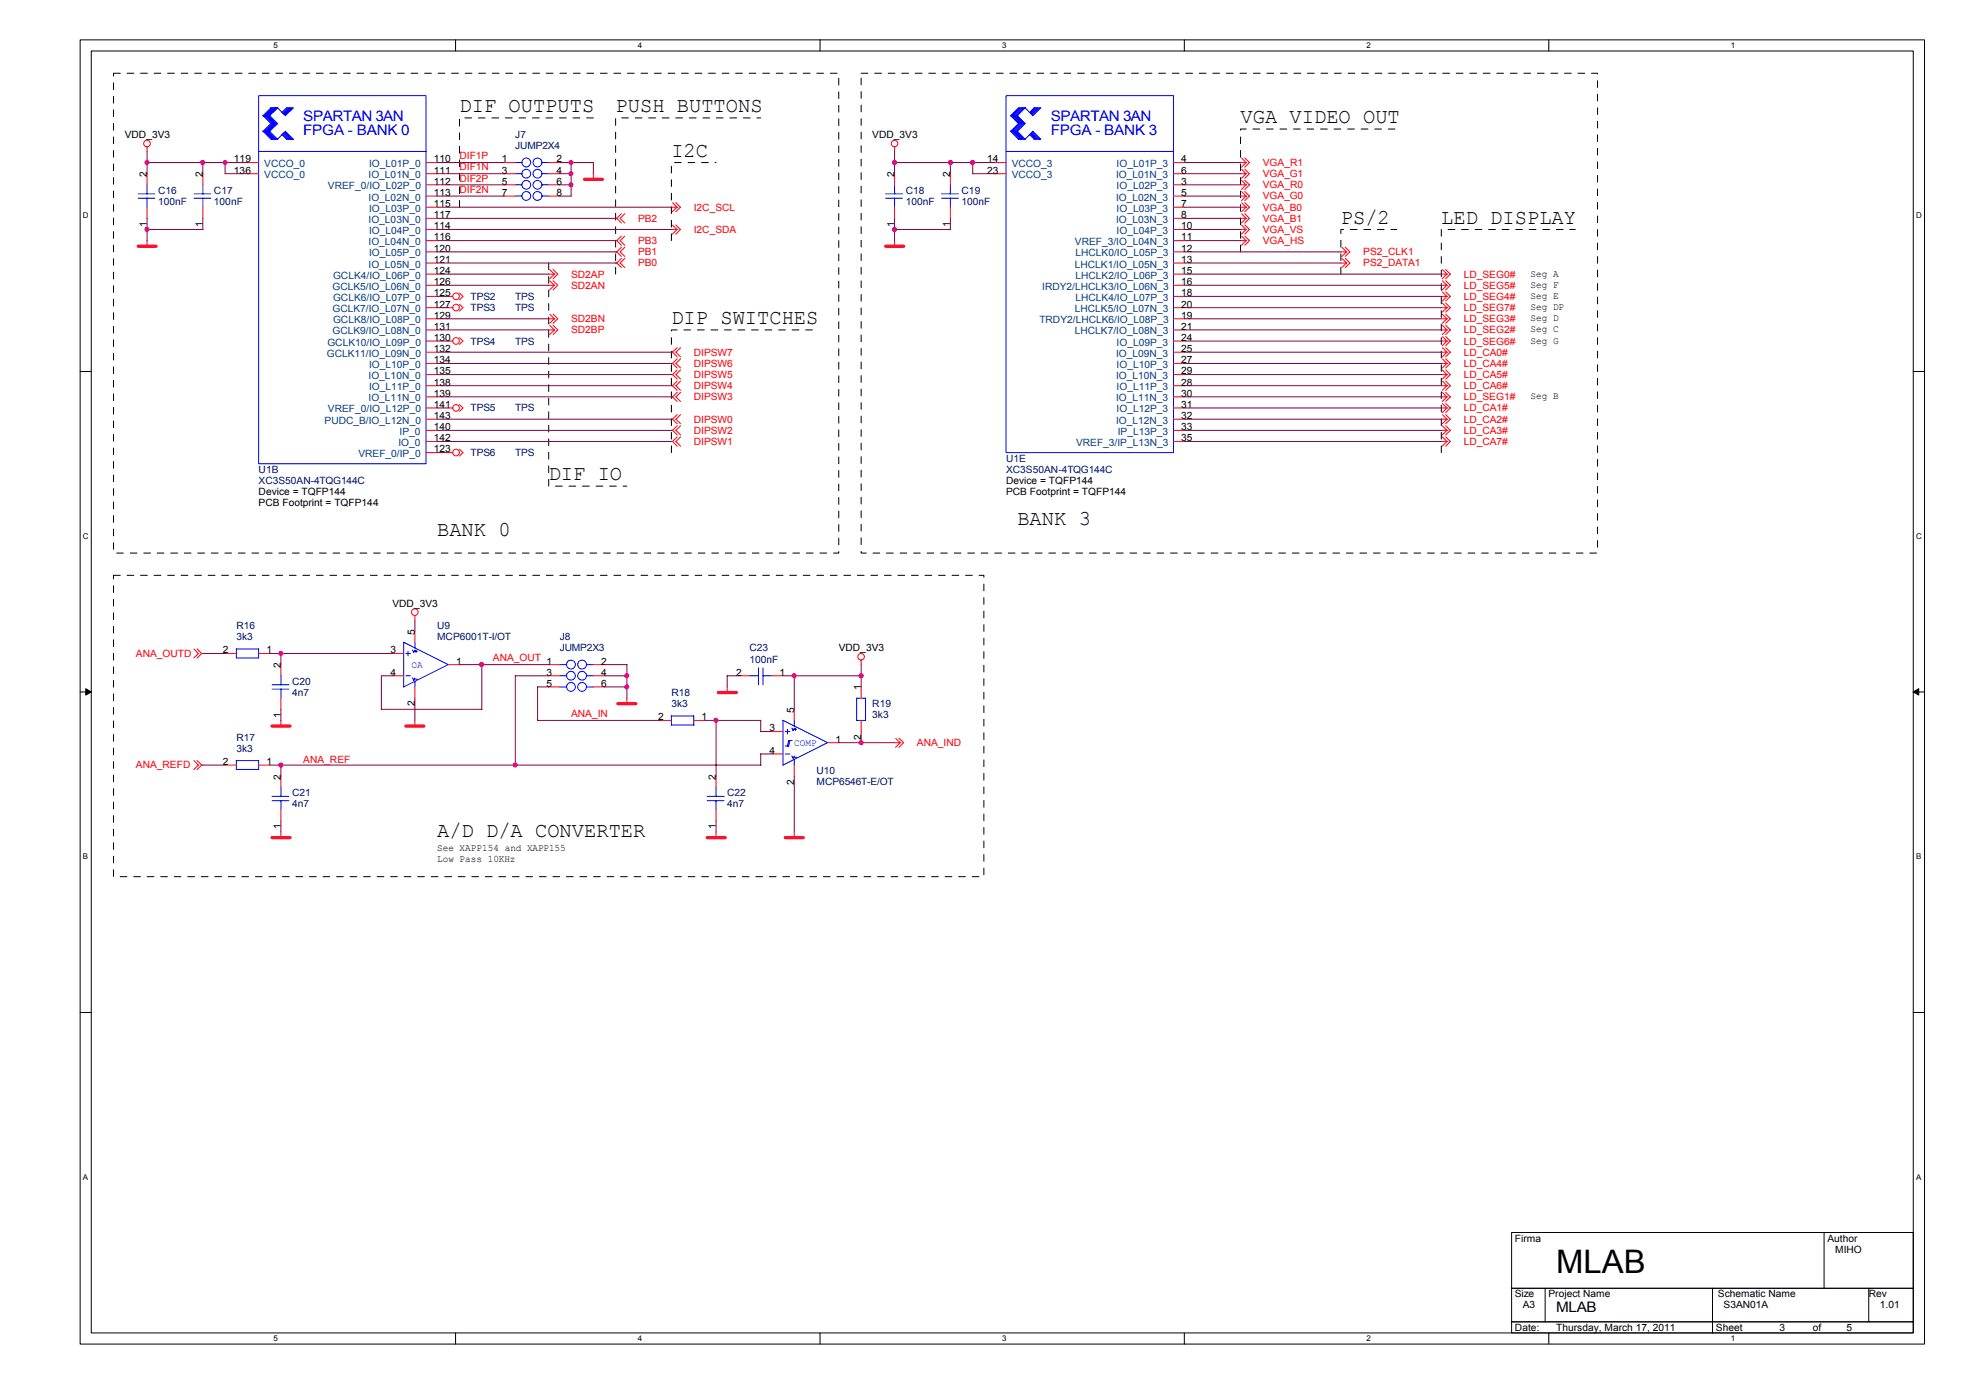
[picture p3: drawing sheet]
<svg xmlns="http://www.w3.org/2000/svg" width="297mm" height="210mm" viewBox="0 0 297 210" stroke-linecap="round" stroke-linejoin="round" font-family="sans-serif">
<path d="M12 6h277.2v196h-277.2zM13.7 7.7h273.8v192.6h-273.8z" fill="none" stroke="#000" stroke-width=".15"/>
<g fill="#fff">
<path d="M41.1 6.2h.6v1.3h-.6z"/>
<path d="M41.1 200.5h.6v1.3h-.6z"/>
</g>
<path d="M68.4 6v1.7M68.4 200.3v1.7" fill="none" stroke="#000" stroke-width=".15"/>
<g fill="#fff">
<path d="M95.8 6.2h.7v1.3h-.7z"/>
<path d="M95.8 200.5h.7v1.3h-.7z"/>
</g>
<path d="M123.2 6v1.7M123.2 200.3v1.7" fill="none" stroke="#000" stroke-width=".15"/>
<g fill="#fff">
<path d="M150.6 6.2h.6v1.3h-.6z"/>
<path d="M150.6 200.5h.6v1.3h-.6z"/>
</g>
<path d="M177.9 6v1.7M177.9 200.3v1.7" fill="none" stroke="#000" stroke-width=".15"/>
<g fill="#fff">
<path d="M205.3 6.2h.7v1.3h-.7z"/>
<path d="M205.3 200.5h.7v1.3h-.7z"/>
</g>
<path d="M232.7 6v1.7M232.7 200.3v1.7" fill="none" stroke="#000" stroke-width=".15"/>
<g fill="#fff">
<path d="M260.1 6.2h.6v1.3h-.6z"/>
<path d="M260.1 200.5h.6v1.3h-.6z"/>
<path d="M12.5 31.7h.8v1.4h-.8z"/>
<path d="M287.9 31.7h.8v1.4h-.8z"/>
<path d="M12.5 79.9h.8v1.3h-.8z"/>
<path d="M287.9 79.9h.8v1.3h-.8z"/>
</g>
<path d="M12 55.8h1.7M287.5 55.8h1.6" fill="none" stroke="#000" stroke-width=".15"/>
<g fill="#fff">
<path d="M12.5 128h.7v1.4h-.7z"/>
<path d="M287.9 128h.8v1.4h-.8z"/>
</g>
<path d="M12 104h1.7M287.5 104h1.6" fill="none" stroke="#000" stroke-width=".15"/>
<path d="M12.9 103.5l.8 .5-.8 .4zM287.5 104l.8-.5v.9z" fill="#000" stroke="#000" stroke-width=".15"/>
<g fill="#fff">
<path d="M12.5 176.2h.7v1.3h-.7z"/>
<path d="M287.9 176.2h.8v1.3h-.8z"/>
</g>
<path d="M12 152.1h1.7M287.5 152.1h1.6M227.1 185.2h60.4v8.4h-60.4zM227.1 193.6h60.4v5h-60.4zM227.1 198.6h60.4v1.7h-60.4zM232.2 193.6v5M257.3 193.6v6.7M274.1 185.2v8.4M280.8 193.6v5" fill="none" stroke="#000" stroke-width=".15"/>
<path d="M17.1 11h108.9v72.1h-108.9v-72.1M129.4 11h110.6v72.1h-110.6v-72.1M69 31.1v-13.4h20.2M82.4 39.5v33.5h11.8M100.9 36.2v-11.8h6.7M186.4 37.8v-18.4h23.4M92.5 41.2v-23.5h21.8M201.5 41.2v-6.7h8.3M100.9 68v-18.4h21.8M216.6 68v-33.5h20.1M17.1 86.4h130.7v45.3h-130.7v-45.3" fill="none" stroke="#000" stroke-width=".15" stroke-dasharray="1 1 1 1 1 1 1 1"/>
<g fill="none" stroke="#f00" stroke-width=".15">
<path d="M22.1 22.1v.7M22.1 26.1v1.7M22.1 31.1v1.7M22.1 36.2v.8M30.5 26.1v1.7M30.5 31.1v1.7M37.2 24.4h1.7M37.2 26.1h1.7M64 32.8h1.7M64 27.8h1.7M64 29.5h1.7M64 31.1h1.7"/>
<path d="M64 24.4h1.7M64 26.1h1.7M64 34.5h1.7M64 37.8h1.7M64 39.5h1.7M64 36.2h1.7M75.7 27.8h1.7M75.7 29.5h1.7M75.7 24.4h1.7M75.7 26.1h1.7M82.4 27.8h1.7M82.4 29.5h1.7"/>
<path d="M82.4 24.4h1.7M82.4 26.1h1.7M89.2 26.1v.9M92.5 32.8h.2M92.5 37.8h.2M92.5 39.5h.2M92.5 36.2h.2M92.7 32.8l.7 .7M92.7 36.2l.7 .7M92.7 37.8l.7 .7M92.7 39.5l.7 .7M93.4 32.1l-.7 .7"/>
<path d="M93.4 35.5l-.7 .7M93.4 37.1l-.7 .7M93.4 38.8l-.7 .7M93.9 32.1l-.7 .7 .7 .7M93.9 35.5l-.7 .7 .7 .7M93.9 37.1l-.7 .7 .7 .7M93.9 38.8l-.7 .7 .7 .7M100.9 34.5h.8M101 30.5l.7 .6h-.8M101 33.8l.7 .7M101.5 30.4l.7 .7-.7 .7M101.5 33.8l.7 .7-.7 .7"/>
<path d="M101.7 31.1l-.7 .7M101.7 34.5l-.7 .7M134.4 22.1v.7M134.4 26.1v1.7M134.4 31.1v1.7M134.4 36.2v.8M142.8 26.1v1.7M142.8 31.1v1.7M149.5 24.4h1.7M149.5 26.1h1.7M176.3 32.8h1.7M176.3 27.8h1.7"/>
<path d="M176.3 29.5h1.7M176.3 31.1h1.7M176.3 24.4h1.7M176.3 26.1h1.7M176.3 34.5h1.7M176.3 37.8h1.7M176.3 39.5h1.7M176.3 36.2h1.7M186.4 32.8h.8M186.4 27.8h.8M186.4 29.5h.8M186.4 24.4h.8"/>
<path d="M186.4 34.5h.8M186.4 36.2h.8M186.6 32.1l.6 .7M186.6 27.1l.6 .7M186.6 28.8l.6 .7M186.6 30.5l.6 .7-.8-.1M186.6 23.7l.6 .7M186.6 25.4l.6 .7h-.8M186.6 33.8l.6 .7M186.6 35.5l.6 .7M187 32.1l.7 .7-.7 .7M187 27.1l.7 .7-.7 .7"/>
<path d="M187 28.8l.7 .7-.7 .6M187 30.4l.7 .7-.7 .7M187 23.7l.7 .7-.7 .7M187 25.4l.7 .7-.7 .7M187 33.8l.7 .7-.7 .7M187 35.5l.7 .7-.7 .7M187.2 32.8l-.7 .7M187.2 27.8l-.7 .7M187.2 29.5l-.7 .6M187.2 31.1l-.7 .7M187.2 24.4l-.7 .7M187.2 26.1l-.7 .7"/>
<path d="M187.2 34.5l-.7 .7M187.2 36.2l-.7 .7M201.5 39.5h.8M201.6 37.2l.7 .7-.8-.1M201.6 38.8l.7 .7M202.1 37.1l.7 .7-.7 .7M202.1 38.8l.7 .7-.7 .7M202.3 37.8l-.7 .7M202.3 39.5l-.7 .7M64 42.9h1.7M64 41.2h1.7M64 47.9h1.7"/>
<path d="M64 49.6h1.7M64 51.2h1.7M64 52.9h1.7M64 44.5h1.7M64 59.6h1.7M64 54.6h1.7M64 46.2h1.7M64 58h1.7M64 56.3h1.7M67.3 51.2h.7M67.3 44.5h.7M67.3 46.2h.7"/>
<path d="M69 44l.6 .5-.6 .5M69 45.7l.6 .5-.6 .5M69 50.7l.6 .5-.6 .6M82.4 42.9h.9M82.4 47.9h.9M82.6 42.2l.7 .7M82.6 40.5l.7 .7h-.9M82.6 47.2l.7 .7M82.6 48.9l.7 .7h-.9M83.1 42.2l.7 .7-.7 .7M83.1 40.5l.7 .7-.7 .7M83.1 47.2l.7 .7-.7 .7"/>
<path d="M83.1 48.9l.7 .7-.7 .7M83.3 42.9l-.7 .7M83.3 41.2l-.7 .7M83.3 47.9l-.7 .7M83.3 49.6l-.7 .7M100.9 52.9h.1M100.9 59.6h.1M100.9 54.6h.1M100.9 58h.1M100.9 56.3h.1M101 58l.7 .7M101 52.9l.7 .7"/>
<path d="M101 56.3l.7 .7M101 59.6l.7 .7M101 54.6l.7 .7M101.7 57.3l-.7 .7M101.7 52.2l-.7 .7M101.7 55.6l-.7 .7M101.7 58.9l-.7 .7M101.7 53.9l-.7 .7M102.3 57.3l-.7 .7 .7 .7M102.3 52.2l-.7 .7 .7 .7M102.3 55.6l-.7 .7 .7 .7M102.3 58.9l-.7 .7 .7 .7"/>
<path d="M102.3 53.9l-.7 .7 .7 .7M176.3 42.9h1.7M176.3 41.2h1.7M176.3 47.9h1.7M176.3 49.6h1.7M176.3 51.2h1.7M176.3 52.9h1.7M176.3 44.5h1.7M176.3 59.6h1.7M176.3 54.6h1.7M176.3 46.2h1.7M176.3 58h1.7"/>
<path d="M176.3 56.3h1.7M216.6 42.9h.8l-.7 .7M216.6 41.2h.8M216.6 47.9h.8l-.7 .7M216.6 49.6h.8M216.6 51.2h.8l-.7 .7M216.6 52.9h.8M216.6 44.5h.8M216.6 59.6h.8l-.7 .7M216.6 54.6h.8M216.6 46.2h.8M216.6 58h.8"/>
<path d="M216.6 56.3h.8l-.7 .7M216.7 50.6l.7 .7M216.7 40.5l.7 .7M216.7 42.2l.7 .7M216.7 52.3l.7 .6M216.7 43.9l.7 .7M216.7 48.9l.7 .7M216.7 59l.7 .6M216.7 53.9l.7 .7M216.7 47.2l.7 .7M216.7 45.6l.7 .6M216.7 57.3l.7 .7"/>
<path d="M216.7 55.6l.7 .7M217.2 50.6l.7 .6-.7 .7M217.2 40.5l.7 .7-.7 .7M217.2 42.2l.7 .7-.7 .7M217.2 52.2l.7 .7-.7 .7M217.2 43.9l.7 .6-.7 .7M217.2 48.9l.7 .7-.7 .7M217.2 58.9l.7 .7-.7 .7M217.2 53.9l.7 .7-.7 .7M217.2 47.2l.7 .7-.7 .7M217.2 45.5l.7 .7-.7 .7M217.2 57.3l.7 .7-.7 .7"/>
<path d="M217.2 55.6l.7 .7-.7 .7M217.4 41.2l-.7 .7M217.4 52.9l-.7 .7M217.4 44.5l-.7 .7M217.4 49.6l-.7 .7M217.4 54.6l-.7 .7M217.4 46.2l-.7 .7M217.4 58l-.7 .7M64 66.3h1.7M64 64.7h1.7M64 63h1.7M64 61.3h1.7"/>
<path d="M64 68h1.7M67.3 61.3h.7M67.3 68h.7M69 60.8l.6 .5-.6 .5M69 67.5l.6 .5-.6 .5M100.9 66.3h.1M100.9 64.7h.1M100.9 63h.1M101 64.7l.7 .6M101 66.3l.7 .7M101 63l.7 .7M101.7 64l-.7 .7"/>
<path d="M101.7 65.6l-.7 .7M101.7 62.3l-.7 .7M102.3 64l-.7 .7 .7 .6M102.3 65.6l-.7 .7 .7 .7M102.3 62.3l-.7 .7 .7 .7M176.3 66.3h1.7M176.3 64.7h1.7M176.3 63h1.7M176.3 61.3h1.7M216.6 66.3h.8l-.7 .7M216.6 64.7h.8M216.6 63h.8l-.7 .7"/>
<path d="M216.6 61.3h.8l-.7 .7M216.7 65.7l.7 .7M216.7 64l.7 .7M216.7 62.3l.7 .7M216.7 60.6l.7 .7M217.2 65.6l.7 .7-.7 .7M217.2 64l.7 .7-.7 .6M217.2 62.3l.7 .7-.7 .7M217.2 60.6l.7 .7-.7 .7M217.4 64.7l-.7 .6M29.1 97.5l.7 .7M29.6 97.5l.7 .7"/>
<path d="M29.8 98.2l-.7 .7M30.3 98.2l-.7 .7M30.3 98.2h.2M33.8 98.2h1.7M38.9 98.2h1.6M42.2 99.9v1.6M59 98.2h1.7M62.3 92.5v.7M62.3 94.8v1.7M67.3 99.9h1.7M82.4 99.9h1.7M89.2 99.9h1.6"/>
<path d="M129.4 99.2v.7M29.1 114.3l.7 .7M29.6 114.3l.7 .7M29.8 115l-.7 .6M30.3 115l-.7 .6M30.3 115h.2M33.8 115h1.7M38.9 115h1.6M42.2 104.9v1.7M42.2 108.2v.9M42.2 116.6v1.7M59 101.5h1.7"/>
<path d="M62.3 103.2v1.7M62.3 108.2v.9M82.4 101.5h1.7M82.4 103.2h1.7M89.2 101.5h1.6M89.2 103.2h1.6M94.2 104.9v.8M99.2 108.2h1.7M104.2 108.2h1.7M107.6 116.6v1.7M109.3 103.2v.9M111 101.5h1.6"/>
<path d="M116 101.5h1.6M116 113.3h1.6M116 109.9h1.6M119.3 106.6v1.6M119.3 115v1.6M124.4 111.6h1.6M129.4 103.2v1.7M129.4 108.2v1.7M134.4 111.6h.9M134.6 110.9l.7 .7M135.1 110.9l.7 .7-.7 .7M135.3 111.6l-.7 .7"/>
<path d="M42.2 121.7v1.6M42.2 125v.9M107.6 121.7v1.6M107.6 125v.9M119.3 125v.9"/>
<circle cx="22.1" cy="21.6" r=".49"/>
<circle cx="134.4" cy="21.6" r=".49"/>
<circle cx="68.5" cy="44.5" r=".5"/>
<circle cx="68.5" cy="51.2" r=".5"/>
<circle cx="68.5" cy="46.2" r=".5"/>
<circle cx="68.5" cy="68" r=".5"/>
<circle cx="68.5" cy="61.3" r=".5"/>
<circle cx="62.3" cy="92" r=".5"/>
<circle cx="129.4" cy="98.7" r=".49"/>
</g>
<path d="M20.8 37h2.6M87.8 26.9h2.7M133.1 37h2.7M40.9 109.1h2.7M61 109.1h2.7M92.8 105.7h2.7M107.9 104.1h2.7M40.9 125.9h2.7M106.3 125.9h2.7M118 125.9h2.7" fill="none" stroke="#f00" stroke-width=".49"/>
<g fill="none" stroke="#00f" stroke-width=".15">
<path d="M38.9 14.4h25.1v55.3h-25.1zM39.5 17.4l1.2 1.2M39.7 19.7l1.2 1.2M39.7 17.4l1.2 1.2-1.2 1.1M39.9 19.7l1.1 1.2M39.9 17.4l1.2 1.2M40 19.7l1.2 1.2M40 17.4l1.2 1.2M40.2 17.4l1.2 1.2-1.2 1.1M40.2 19.7l1.2 1.2M40.3 19.7l1.2 1.2M40.4 17.4l1.2 1.2"/>
<path d="M40.5 17.4l1.2 1.2-1.2 1.1M40.5 19.7l1.2 1.2h-1M40.5 19.7h-1l1.2 1.2M40.7 16.2h1l-1.2 1.2M40.7 16.2l-1.2 1.2h1M40.7 18.6l-1.2 1.1M40.9 16.2l-1.2 1.2M41 18.6l-1.1 1.1M41 16.2l-1.1 1.2M41.2 16.2l-1.2 1.2M41.2 18.6l-1.2 1.1M41.4 16.2l-1.2 1.2"/>
<path d="M41.5 18.6l-1.2 1.1M41.5 16.2l-1.2 1.2M41.7 16.2l1.2 1.2M42.4 16.9l.6-.7h1.1l-1.2 1.2M42.7 19.9l1 1M42.9 19.7l1.2 1.2h-1.1l-.6-.7M42.9 19.9l1 1M42.9 19.7l-1.2 1.2M43.2 16.2l-.7 .7M43.4 16.2l-.9 .9M43.6 16.2l-.9 .9M43.7 16.2l-1 1"/>
<path d="M43.9 16.2l-1 1M151.2 14.4h25.1v53.6h-25.1zM151.8 17.4l1.3 1.2M152 17.4l1.2 1.2-1.2 1.1M152 19.7l1.2 1.2M152.2 19.7l1.1 1.2M152.2 17.4l1.2 1.2M152.3 17.4l1.2 1.2M152.3 19.7l1.2 1.2M152.5 19.7l1.2 1.2M152.5 17.4l1.2 1.2-1.2 1.1M152.7 19.7l1.2 1.2"/>
<path d="M152.8 19.7l1.2 1.2h-1l-1.2-1.2h1.1M152.8 17.4l1.2 1.2-1.2 1.1M152.9 17.4h-1.1l1.2-1.2h1l-1.2 1.2M153 18.6l-1.2 1.1M153.2 16.2l-1.2 1.2M153.3 16.2l-1.1 1.2M153.3 18.6l-1.1 1.1M153.5 18.6l-1.2 1.1M153.5 16.2l-1.2 1.2M153.7 16.2l-1.2 1.2M153.9 16.2l-1.2 1.2 1.2 1.2M153.9 18.6l-1.2 1.1"/>
<path d="M154 16.2l1.2 1.2M154.7 16.9l.6-.7h1.1l-1.2 1.2M155 19.9l1 1M155.2 19.7l1.2 1.2h-1.1l-.6-.7M155.2 19.9l1 1M155.2 19.7l-1.2 1.2M155.5 16.2l-.6 .7M155.7 16.2l-.8 .9M155.9 16.2l-.9 .9M156 16.2l-1 1M156.2 16.2l-1 1M20.8 29.8h2.5"/>
<path d="M20.8 29.1h2.5M22.1 27.7v1.4M22.1 29.8v1.3M29.1 29.8h2.6M29.1 29.1h2.6M30.5 27.7v1.4M30.5 29.8v1.3M38.9 22.8h25.1M42.5 20l.9 .9M42.5 20.2l.7 .7M42.7 20l.9 .9M77.4 24.4h1"/>
<path d="M77.4 26.1h1M77.4 27.8h1M77.4 29.5h1M81.4 24.4h1M81.4 26.1h1M81.4 27.8h1M81.4 29.5h1M133.1 29.8h2.5M133.1 29.1h2.5M134.4 27.7v1.4M134.4 29.8v1.3M141.5 29.8h2.5"/>
<path d="M141.5 29.1h2.5M142.8 27.7v1.4M142.8 29.8v1.3M151.2 22.8h25.1M154.9 20.2l.6 .7M154.9 20l.8 .9M155 20l.9 .9M35.5 97.5h3.4v1.4l-3.4-.1zM60.6 96.5l6.7 3.4M60.7 96.5v6.7l6.7-3.4M61 98.2h.7M61.3 97.9v.7"/>
<path d="M62 97.7l.2 .3M62.3 96.5v.9M62.3 97.9h.4M62.3 97.7l-.2 .3M62.5 97.7v.3M84.1 99.9h1M88.1 99.9h1.1M35.5 114.3h3.4v1.3h-3.4zM40.9 119.7h2.5M40.9 103.5h2.5M40.9 102.9h2.5M42.2 101.5v1.4"/>
<path d="M42.2 103.5v1.4M42.2 118.3v1.4M61 101.5h.7M62 101.9l.2 .3M62.3 102.4v.8M62.3 102h.4M62.3 101.9l-.2 .3M84.1 101.5h1M84.1 103.2h1M88.1 101.5h1.1M88.1 103.2h1.1M100.9 107.6h3.3v1.3"/>
<path d="M100.9 107.6v1.3h3.4M106.3 119.7h2.5M107.6 118.3v1.4M112.6 101.5h1.4M114 100.4v2.5M114.6 101.5h1.4M114.6 100.4v2.5M117.6 108.2l6.8 3.4M117.6 108.2v6.8M118 113.3h.7M118 109.9h.7M118 112.1h.5"/>
<path d="M118.3 109.6v.7M118.7 111.3l-.2 .8M119 109.4l.2 .3M119 113.6l.2 .3M119 111.3h-.5l-.2 .8M119.3 108.2v.9M119.3 114.1v.9M119.3 109.6h.4M119.3 113.8h.4M119.3 109.4l-.2 .4M119.3 113.6l-.2 .4M119.5 109.4v.4"/>
<path d="M124.4 111.6l-6.8 3.4M130 104.9v3.3M130.1 104.9h-1.4v3.4l1.4-.1M40.9 120.3h2.5M42.2 120.3v1.4M106.3 120.3h2.5M107.6 120.3v1.4"/>
<circle cx="79.1" cy="24.4" r=".66"/>
<circle cx="79.1" cy="29.4" r=".66"/>
<circle cx="79.1" cy="27.8" r=".66"/>
<circle cx="79.1" cy="26.1" r=".66"/>
<circle cx="80.8" cy="24.4" r=".67"/>
<circle cx="80.8" cy="29.4" r=".66"/>
<circle cx="80.8" cy="27.8" r=".66"/>
<circle cx="80.8" cy="26.1" r=".66"/>
<circle cx="85.8" cy="99.8" r=".66"/>
<circle cx="87.5" cy="99.8" r=".66"/>
<circle cx="85.8" cy="101.5" r=".66"/>
<circle cx="85.8" cy="103.2" r=".66"/>
<circle cx="87.5" cy="101.5" r=".66"/>
<circle cx="87.5" cy="103.2" r=".66"/>
</g>
<g fill="none" stroke="#800040" stroke-width=".15">
<path d="M22.1 22.8v3.3M22.1 32.8v3.4M22.1 24.4h15.1M22.1 34.5h8.4M30.5 24.4v1.7M30.5 32.8v1.7M33.8 24.4v1.7h3.4M65.7 26.1h10.1M65.7 24.4h10.1M65.7 34.5h35.2M65.7 27.8h10.1M65.7 29.5h10.1"/>
<path d="M65.7 32.8h26.8M65.7 31.1h35.2M65.7 39.5h26.8M65.7 37.8h26.8M65.7 36.2h26.8M84.1 26.1h1.7M84.1 24.4h5.1M84.1 27.8h1.7M84.1 29.5h1.7M85.8 24.4v5.1M89.2 24.4v1.7M134.4 24.4h15.1"/>
<path d="M134.4 34.5h8.4M134.4 22.8v3.3M134.4 32.8v3.4M142.8 24.4v1.7M142.8 32.8v1.7M146.2 24.4v1.7h3.3M178 26.1h8.4M178 24.4h8.4M178 34.5h8.4M178 27.8h8.4M178 29.5h8.4M178 32.8h8.4"/>
<path d="M178 31.1h8.4M178 39.5h23.5M178 37.8h23.5M178 36.2h8.4M65.7 41.2h16.8M65.7 42.9h16.8M65.7 49.6h16.8M65.7 47.9h16.8M65.7 51.2h1.7M65.7 58h35.2M65.7 56.3h35.2M65.7 44.5h1.7"/>
<path d="M65.7 46.2h1.7M65.7 59.6h35.2M65.7 52.9h35.2M65.7 54.6h35.2M178 41.2h38.6M178 42.9h38.6M178 49.6h38.6M178 47.9h38.6M178 51.2h38.6M178 58h38.6M178 56.3h38.6M178 44.5h38.6"/>
<path d="M178 46.2h38.6M178 59.6h38.6M178 52.9h38.6M178 54.6h38.6M65.7 64.7h35.2M65.7 66.3h35.2M65.7 61.3h1.7M65.7 63h35.2M65.7 68h1.7M178 64.7h38.6M178 66.3h38.6M178 61.3h38.6"/>
<path d="M178 63h38.6M30.5 98.2h3.3M40.5 98.2h18.5M42.2 98.2v1.7M62.3 93.2v1.6M69 99.9h13.5M72.4 99.9v6.7M90.8 99.9h3.4v5M129.4 99.9v3.3M30.5 115h3.3M40.5 115h73.8M42.2 106.6v1.7"/>
<path d="M42.2 115v1.6M57.3 106.6h15.1M59 101.5h-1.7v5.1M62.3 104.9v3.4M82.5 103.2h-1.7v5h18.4M82.5 101.5h-5.1v13.5M90.8 101.5h3.4M90.8 103.2h3.4M105.9 108.2h8.4v1.7M107.6 108.2v8.4M111 101.5h-1.7v1.7M114.3 109.9h1.7"/>
<path d="M116 113.3h-1.7v1.7M117.6 101.5h11.8M119.3 101.5v5.1M119.3 116.6v8.4M126 111.6h8.4M129.4 109.9v1.7M42.2 123.3v1.7M107.6 123.3v1.7"/>
</g>
<g fill="#f0f" stroke="#f0f" stroke-width=".15">
<circle cx="22.1" cy="24.4" r=".33"/>
<circle cx="30.5" cy="24.4" r=".33"/>
<circle cx="134.4" cy="34.5" r=".32"/>
<circle cx="85.8" cy="26.1" r=".32"/>
<circle cx="85.8" cy="27.8" r=".32"/>
<circle cx="22.1" cy="34.5" r=".33"/>
<circle cx="85.8" cy="24.4" r=".32"/>
<circle cx="33.8" cy="24.4" r=".32"/>
<circle cx="146.1" cy="24.4" r=".33"/>
<circle cx="134.4" cy="24.4" r=".32"/>
<circle cx="142.8" cy="24.4" r=".32"/>
<circle cx="107.6" cy="108.2" r=".33"/>
<circle cx="119.3" cy="101.5" r=".32"/>
<circle cx="42.2" cy="114.9" r=".32"/>
<circle cx="42.2" cy="98.2" r=".32"/>
<circle cx="129.4" cy="101.5" r=".33"/>
<circle cx="129.4" cy="111.6" r=".33"/>
<circle cx="94.2" cy="103.2" r=".32"/>
<circle cx="94.2" cy="101.5" r=".32"/>
<circle cx="77.4" cy="114.9" r=".32"/>
<circle cx="72.4" cy="99.9" r=".33"/>
</g>
<text font-size="4.9" x="233.8" y="191.2">MLAB</text>
<g font-size="3.2">
<text x="69" y="16.9">DIF OUTPUTS</text>
<text x="92.5" y="16.9">PUSH BUTTONS</text>
<text x="100.9" y="23.6">I2C</text>
<text x="186.4" y="18.5">VGA VIDEO OUT</text>
<text x="201.5" y="33.6">PS/2</text>
<text x="216.6" y="33.6">LED DISPLAY</text>
<text x="100.9" y="48.7">DIP SWITCHES</text>
<text x="82.4" y="72.2">DIF IO</text>
<text x="65.7" y="80.6">BANK 0</text>
<text x="152.9" y="78.9">BANK 3</text>
<text x="65.7" y="125.8">A/D D/A CONVERTER</text>
</g>
<g font-size="2.2" fill="#00f">
<text x="45.6" y="20.3">FPGA - BANK 0</text>
<text x="45.6" y="18.2">SPARTAN 3AN</text>
<text x="157.9" y="20.3">FPGA - BANK 3</text>
<text x="157.9" y="18.2">SPARTAN 3AN</text>
</g>
<text font-size="2.2" x="233.8" y="197.2">MLAB</text>
<g font-size="1.5">
<text x="18.8" y="20.7">VDD_3V3</text>
<text x="131.1" y="20.7">VDD_3V3</text>
<text x="22.1" y="26.6" transform="rotate(-90 22.1 26.6)">2</text>
<text x="30.5" y="26.6" transform="rotate(-90 30.5 26.6)">2</text>
<text x="35.2" y="24.4">119</text>
<text x="35.2" y="26.1">136</text>
<text x="65.2" y="24.4">110</text>
<text x="65.2" y="26.1">111</text>
<text x="65.2" y="27.7">112</text>
<text x="65.2" y="29.4">113</text>
<text x="75.4" y="24.4">1</text>
<text x="75.4" y="26.1">3</text>
<text x="75.4" y="27.7">5</text>
<text x="75.4" y="29.4">7</text>
<text x="83.6" y="24.4">2</text>
<text x="83.6" y="26.1">4</text>
<text x="83.6" y="27.7">6</text>
<text x="83.6" y="29.4">8</text>
<text x="134.4" y="26.6" transform="rotate(-90 134.4 26.6)">2</text>
<text x="142.8" y="26.6" transform="rotate(-90 142.8 26.6)">2</text>
<text x="148.3" y="24.4">14</text>
<text x="148.3" y="26.1">23</text>
<text x="177.5" y="24.4">4</text>
<text x="177.5" y="26.1">6</text>
<text x="177.5" y="27.7">3</text>
<text x="177.5" y="29.4">5</text>
<text x="22.1" y="34.1" transform="rotate(-90 22.1 34.1)">1</text>
<text x="30.5" y="34.1" transform="rotate(-90 30.5 34.1)">1</text>
<text x="65.2" y="31.1">115</text>
<text x="65.2" y="32.8">117</text>
<text x="65.2" y="34.5">114</text>
<text x="134.4" y="34.1" transform="rotate(-90 134.4 34.1)">1</text>
<text x="142.8" y="34.1" transform="rotate(-90 142.8 34.1)">1</text>
<text x="177.5" y="31.1">7</text>
<text x="177.5" y="32.8">8</text>
<text x="177.5" y="34.5">10</text>
<text x="65.2" y="36.1">116</text>
<text x="65.2" y="37.8">120</text>
<text x="65.2" y="39.5">121</text>
<text x="65.2" y="41.2">124</text>
<text x="177.5" y="36.1">11</text>
<text x="177.5" y="37.8">12</text>
<text x="177.5" y="39.5">13</text>
<text x="177.5" y="41.2">15</text>
<text x="230" y="41.6">Seg A</text>
<text x="65.2" y="42.8">126</text>
<text x="65.2" y="44.5">125</text>
<text x="65.2" y="46.2">127</text>
<text x="65.2" y="47.9">129</text>
<text x="177.5" y="42.8">16</text>
<text x="177.5" y="44.5">18</text>
<text x="177.5" y="46.2">20</text>
<text x="177.5" y="47.9">19</text>
<text x="230" y="43.2">Seg F</text>
<text x="230" y="46.6">Seg DP</text>
<text x="230" y="44.9">Seg E</text>
<text x="65.2" y="49.6">131</text>
<text x="65.2" y="51.2">130</text>
<text x="65.2" y="52.9">132</text>
<text x="177.5" y="49.6">21</text>
<text x="177.5" y="51.2">24</text>
<text x="177.5" y="52.9">25</text>
<text x="230" y="49.9">Seg C</text>
<text x="230" y="48.3">Seg D</text>
<text x="230" y="51.6">Seg G</text>
<text x="65.2" y="54.6">134</text>
<text x="65.2" y="56.3">135</text>
<text x="65.2" y="57.9">138</text>
<text x="65.2" y="59.6">139</text>
<text x="177.5" y="54.6">27</text>
<text x="177.5" y="56.3">29</text>
<text x="177.5" y="57.9">28</text>
<text x="177.5" y="59.6">30</text>
<text x="65.2" y="61.3">141</text>
<text x="65.2" y="63">143</text>
<text x="65.2" y="64.6">140</text>
<text x="177.5" y="61.3">31</text>
<text x="177.5" y="63">32</text>
<text x="177.5" y="64.6">33</text>
<text x="230" y="60">Seg B</text>
<text x="65.2" y="66.3">142</text>
<text x="65.2" y="68">123</text>
<text x="177.5" y="66.3">35</text>
<text x="38.9" y="74.4">Device = TQFP144</text>
<text x="38.9" y="76.1">PCB Footprint = TQFP144</text>
<text x="151.2" y="72.7">Device = TQFP144</text>
<text x="151.2" y="74.4">PCB Footprint = TQFP144</text>
<text x="59" y="91.2">VDD_3V3</text>
<text x="62.3" y="95.4" transform="rotate(-90 62.3 95.4)">5</text>
<text x="33.5" y="98.2">2</text>
<text x="40" y="98.2">1</text>
<text x="42.2" y="100.4" transform="rotate(-90 42.2 100.4)">2</text>
<text x="58.6" y="101.5">4</text>
<text x="58.6" y="98.2">3</text>
<text x="68.5" y="99.8">1</text>
<text x="82.1" y="99.8">1</text>
<text x="82.1" y="101.5">3</text>
<text x="90.3" y="99.8">2</text>
<text x="90.3" y="101.5">4</text>
<text x="110.6" y="101.5">2</text>
<text x="117.1" y="101.5">1</text>
<text x="126" y="97.9">VDD_3V3</text>
<text x="42.2" y="107.8" transform="rotate(-90 42.2 107.8)">1</text>
<text x="62.3" y="106.1" transform="rotate(-90 62.3 106.1)">2</text>
<text x="82.1" y="103.2">5</text>
<text x="90.3" y="103.2">6</text>
<text x="119.3" y="107.1" transform="rotate(-90 119.3 107.1)">5</text>
<text x="129.4" y="103.7" transform="rotate(-90 129.4 103.7)">1</text>
<text x="98.9" y="108.2">2</text>
<text x="105.4" y="108.2">1</text>
<text x="115.6" y="113.3">4</text>
<text x="115.6" y="109.9">3</text>
<text x="125.5" y="111.6">1</text>
<text x="129.4" y="111.2" transform="rotate(-90 129.4 111.2)">2</text>
<text x="33.5" y="114.9">2</text>
<text x="40" y="114.9">1</text>
<text x="42.2" y="117.1" transform="rotate(-90 42.2 117.1)">2</text>
<text x="107.6" y="117.1" transform="rotate(-90 107.6 117.1)">2</text>
<text x="119.3" y="117.9" transform="rotate(-90 119.3 117.9)">2</text>
<text x="42.2" y="124.6" transform="rotate(-90 42.2 124.6)">1</text>
<text x="107.6" y="124.6" transform="rotate(-90 107.6 124.6)">1</text>
<text x="65.7" y="127.9">See XAPP154 and XAPP155</text>
<text x="65.7" y="129.6">Low Pass 10KHz</text>
<text x="227.6" y="186.5">Firma</text>
<text x="274.6" y="186.5">Author</text>
<text x="275.7" y="188.2">MIHO</text>
<text x="227.6" y="194.9">Size</text>
<text x="228.8" y="196.6">A3</text>
<text x="232.7" y="194.9">Project Name</text>
<text x="258.1" y="194.9">Schematic Name</text>
<text x="259" y="196.6">S3AN01A</text>
<text x="280.8" y="194.9">Rev</text>
<text x="282.4" y="196.6">1.01</text>
<text x="227.6" y="200">Date:</text>
<text x="233.8" y="200">Thursday, March 17, 2011</text>
<text x="257.8" y="200">Sheet</text>
<text x="267.4" y="200">3</text>
<text x="272.4" y="200">of</text>
<text x="277.4" y="200">5</text>
</g>
<g font-size="1.5" fill="#f00">
<text x="69" y="23.9">DIF1P</text>
<text x="69" y="25.6">DIF1N</text>
<text x="69" y="27.3">DIF2P</text>
<text x="69" y="29">DIF2N</text>
<text x="189.7" y="28.3">VGA_R0</text>
<text x="189.7" y="30">VGA_G0</text>
<text x="189.7" y="24.9">VGA_R1</text>
<text x="189.7" y="26.6">VGA_G1</text>
<text x="95.9" y="33.3">PB2</text>
<text x="104.2" y="31.6">I2C_SCL</text>
<text x="104.2" y="35">I2C_SDA</text>
<text x="189.7" y="33.3">VGA_B1</text>
<text x="189.7" y="31.6">VGA_B0</text>
<text x="189.7" y="35">VGA_VS</text>
<text x="85.8" y="41.7">SD2AP</text>
<text x="95.9" y="36.7">PB3</text>
<text x="95.9" y="38.4">PB1</text>
<text x="95.9" y="40">PB0</text>
<text x="189.7" y="36.7">VGA_HS</text>
<text x="204.8" y="38.4">PS2_CLK1</text>
<text x="204.8" y="40">PS2_DATA1</text>
<text x="219.9" y="41.7">LD_SEG0#</text>
<text x="85.8" y="43.4">SD2AN</text>
<text x="219.9" y="43.4">LD_SEG5#</text>
<text x="219.9" y="45.1">LD_SEG4#</text>
<text x="219.9" y="46.7">LD_SEG7#</text>
<text x="85.8" y="48.4">SD2BN</text>
<text x="85.8" y="50.1">SD2BP</text>
<text x="104.2" y="53.4">DIPSW7</text>
<text x="219.9" y="51.8">LD_SEG6#</text>
<text x="219.9" y="53.4">LD_CA0#</text>
<text x="219.9" y="50.1">LD_SEG2#</text>
<text x="219.9" y="48.4">LD_SEG3#</text>
<text x="104.2" y="58.5">DIPSW4</text>
<text x="104.2" y="56.8">DIPSW5</text>
<text x="104.2" y="55.1">DIPSW6</text>
<text x="219.9" y="55.1">LD_CA4#</text>
<text x="219.9" y="58.5">LD_CA6#</text>
<text x="219.9" y="56.8">LD_CA5#</text>
<text x="104.2" y="65.2">DIPSW2</text>
<text x="104.2" y="63.5">DIPSW0</text>
<text x="104.2" y="60.2">DIPSW3</text>
<text x="219.9" y="65.2">LD_CA3#</text>
<text x="219.9" y="63.5">LD_CA2#</text>
<text x="219.9" y="60.2">LD_SEG1#</text>
<text x="219.9" y="61.8">LD_CA1#</text>
<text x="104.2" y="66.8">DIPSW1</text>
<text x="219.9" y="66.8">LD_CA7#</text>
<text x="20.4" y="98.7">ANA_OUTD</text>
<text x="74.1" y="99.4">ANA_OUT</text>
<text x="85.8" y="107.8">ANA_IN</text>
<text x="137.8" y="112.1">ANA_IND</text>
<text x="20.4" y="115.5">ANA_REFD</text>
<text x="45.6" y="114.6">ANA_REF</text>
</g>
<g font-size="1.5" fill="#000080">
<text x="77.4" y="20.7">J7</text>
<text x="77.4" y="22.4">JUMP2X4</text>
<text x="23.8" y="29.1">C16</text>
<text x="32.1" y="29.1">C17</text>
<text x="136.1" y="29.1">C18</text>
<text x="144.5" y="29.1">C19</text>
<text x="23.8" y="30.8">100nF</text>
<text x="32.1" y="30.8">100nF</text>
<text x="136.1" y="30.8">100nF</text>
<text x="144.5" y="30.8">100nF</text>
<text x="70.7" y="46.7">TPS3</text>
<text x="70.7" y="45.1">TPS2</text>
<text x="77.4" y="46.7">TPS</text>
<text x="77.4" y="45.1">TPS</text>
<text x="70.7" y="51.8">TPS4</text>
<text x="77.4" y="51.8">TPS</text>
<text x="70.7" y="61.8">TPS5</text>
<text x="77.4" y="61.8">TPS</text>
<text x="38.9" y="71">U1B</text>
<text x="70.7" y="68.5">TPS6</text>
<text x="77.4" y="68.5">TPS</text>
<text x="151.2" y="69.4">U1E</text>
<text x="151.2" y="71">XC3S50AN-4TQG144C</text>
<text x="38.9" y="72.7">XC3S50AN-4TQG144C</text>
<text x="35.5" y="94.5">R16</text>
<text x="65.7" y="94.5">U9</text>
<text x="35.5" y="96.2">3k3</text>
<text x="65.7" y="96.2">MCP6001T-I/OT</text>
<text x="84.1" y="96.2">J8</text>
<text x="84.1" y="97.9">JUMP2X3</text>
<text x="112.6" y="97.9">C23</text>
<text x="112.6" y="99.5">100nF</text>
<text x="43.9" y="102.9">C20</text>
<text x="43.9" y="104.6">4n7</text>
<text x="100.9" y="104.6">R18</text>
<text x="100.9" y="106.3">3k3</text>
<text x="131.1" y="106.3">R19</text>
<text x="131.1" y="107.9">3k3</text>
<text x="35.5" y="111.3">R17</text>
<text x="35.5" y="112.9">3k3</text>
<text x="43.9" y="119.7">C21</text>
<text x="109.3" y="119.7">C22</text>
<text x="122.7" y="116.3">U10</text>
<text x="122.7" y="118">MCP6546T-E/OT</text>
<text x="43.9" y="121.3">4n7</text>
<text x="109.3" y="121.3">4n7</text>
</g>
<g font-size="1.5" fill="#004080">
<text x="39.7" y="25.1">VCCO_0</text>
<text x="39.7" y="26.8">VCCO_0</text>
<text x="49.3" y="28.4">VREF_0/IO_L02P_0</text>
<text x="55.4" y="26.8">IO_L01N_0</text>
<text x="55.5" y="25.1">IO_L01P_0</text>
<text x="152" y="25.1">VCCO_3</text>
<text x="152" y="26.8">VCCO_3</text>
<text x="167.7" y="26.8">IO_L01N_3</text>
<text x="167.8" y="25.1">IO_L01P_3</text>
<text x="167.8" y="28.4">IO_L02P_3</text>
<text x="55.4" y="30.1">IO_L02N_0</text>
<text x="55.4" y="33.5">IO_L03N_0</text>
<text x="55.5" y="31.8">IO_L03P_0</text>
<text x="55.5" y="35.2">IO_L04P_0</text>
<text x="167.7" y="30.1">IO_L02N_3</text>
<text x="167.7" y="33.5">IO_L03N_3</text>
<text x="167.8" y="31.8">IO_L03P_3</text>
<text x="167.8" y="35.2">IO_L04P_3</text>
<text x="50" y="41.9">GCLK4/IO_L06P_0</text>
<text x="55.4" y="36.8">IO_L04N_0</text>
<text x="55.4" y="40.2">IO_L05N_0</text>
<text x="55.5" y="38.5">IO_L05P_0</text>
<text x="161.5" y="36.8">VREF_3/IO_L04N_3</text>
<text x="161.5" y="40.2">LHCLK1/IO_L05N_3</text>
<text x="161.6" y="38.5">LHCLK0/IO_L05P_3</text>
<text x="161.6" y="41.9">LHCLK2/IO_L06P_3</text>
<text x="50" y="43.5">GCLK5/IO_L06N_0</text>
<text x="50" y="46.9">GCLK7/IO_L07N_0</text>
<text x="50" y="45.2">GCLK6/IO_L07P_0</text>
<text x="156.6" y="43.5">IRDY2/LHCLK3/IO_L06N_3</text>
<text x="161.5" y="46.9">LHCLK5/IO_L07N_3</text>
<text x="161.6" y="45.2">LHCLK4/IO_L07P_3</text>
<text x="49.1" y="53.6">GCLK11/IO_L09N_0</text>
<text x="49.2" y="51.9">GCLK10/IO_L09P_0</text>
<text x="50" y="50.3">GCLK9/IO_L08N_0</text>
<text x="50" y="48.6">GCLK8/IO_L08P_0</text>
<text x="156.2" y="48.6">TRDY2/LHCLK6/IO_L08P_3</text>
<text x="161.5" y="50.3">LHCLK7/IO_L08N_3</text>
<text x="167.7" y="53.6">IO_L09N_3</text>
<text x="167.8" y="51.9">IO_L09P_3</text>
<text x="55.4" y="57">IO_L10N_0</text>
<text x="55.5" y="55.3">IO_L10P_0</text>
<text x="55.5" y="58.6">IO_L11P_0</text>
<text x="167.7" y="57">IO_L10N_3</text>
<text x="167.8" y="55.3">IO_L10P_3</text>
<text x="167.8" y="58.6">IO_L11P_3</text>
<text x="48.8" y="63.7">PUDC_B/IO_L12N_0</text>
<text x="49.3" y="62">VREF_0/IO_L12P_0</text>
<text x="55.4" y="60.3">IO_L11N_0</text>
<text x="60" y="65.3">IP_0</text>
<text x="167.7" y="60.3">IO_L11N_3</text>
<text x="167.7" y="63.7">IO_L12N_3</text>
<text x="167.8" y="62">IO_L12P_3</text>
<text x="167.9" y="65.3">IP_L13P_3</text>
<text x="53.8" y="68.7">VREF_0/IP_0</text>
<text x="59.9" y="67">IO_0</text>
<text x="161.7" y="67">VREF_3/IP_L13N_3</text>
</g>
<g font-size="1.5" fill="#00f">
<text x="61.8" y="100.4">OA</text>
<text x="119.3" y="112.1">COMP</text>
</g>
<g font-size="1.2">
<text x="41.1" y="7.3">5</text>
<text x="95.8" y="7.3">4</text>
<text x="150.6" y="7.3">3</text>
<text x="205.3" y="7.3">2</text>
<text x="260.1" y="7.3">1</text>
<text x="12.5" y="32.8">D</text>
<text x="287.9" y="32.8">D</text>
<text x="12.5" y="81">C</text>
<text x="287.9" y="81">C</text>
<text x="12.5" y="129.1">B</text>
<text x="287.9" y="129.1">B</text>
<text x="12.5" y="177.3">A</text>
<text x="287.9" y="177.3">A</text>
<text x="41.1" y="201.5">5</text>
<text x="95.8" y="201.5">4</text>
<text x="150.6" y="201.5">3</text>
<text x="205.3" y="201.5">2</text>
<text x="260.1" y="201.5">1</text>
</g>
</svg>
